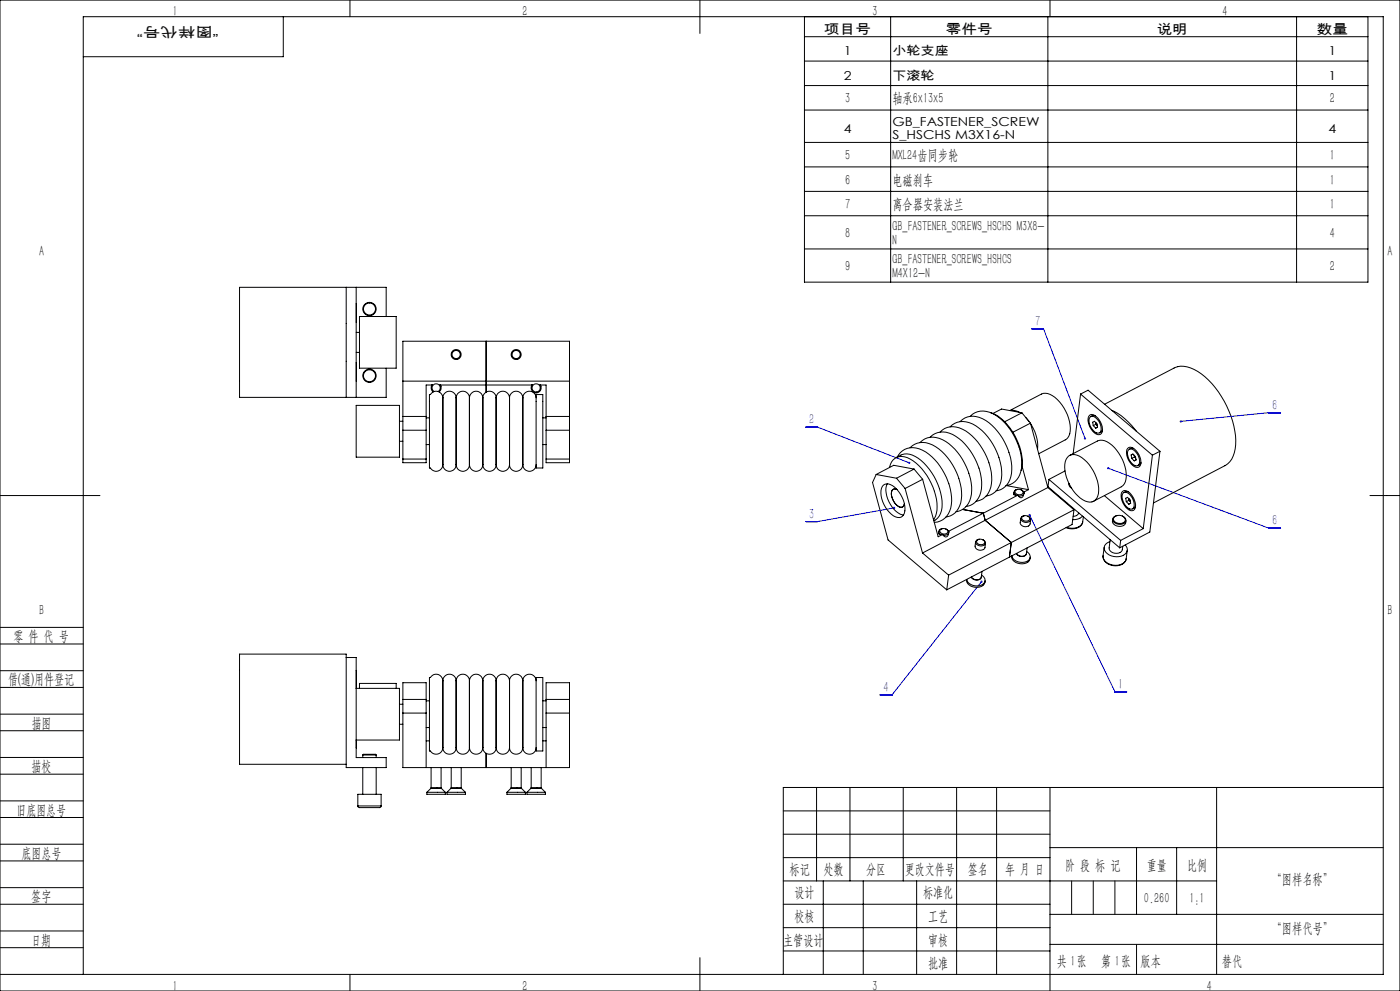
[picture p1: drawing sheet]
<svg xmlns="http://www.w3.org/2000/svg" width="420mm" height="297mm" viewBox="0 0 420 297" stroke-linecap="round" stroke-linejoin="round" font-family="sans-serif">
<g fill="none" stroke="#000" stroke-width=".3">
<path d="M0 0h420v297h-420zM85 5v12h-60M105 0v5M210 0v10M241.3 5v79.6h169.1v-79.6M241.3 18.3h169.1M241.3 11h169.1M267.2 5v79.6M314.4 5v79.6M315 0v5M389 5v79.6M241.3 25.6h169.1"/>
<path d="M241.3 33h169.1M241.3 42.7h169.1M241.3 50h169.1M241.3 57.4h169.1M241.3 64.7h169.1M241.3 74.6h169.1M0 148.5h30M411 148.5h9M0 193h25M0 188h25M0 206h25M0 201h25"/>
<path d="M0 219h25M0 214h25M0 232h25M0 227h25M245 236v28M255 236v28M271 236v28M287 236v56M299 236v56M315 236v61M365 236v56M415 236h-180v56"/>
<path d="M0 245h25M0 240h25M0 258h25M0 253h25M235 257h80M235 243h80M235 250h80M315 254h100M341 254v20M353 254v20M0 271h25M0 266h25"/>
<path d="M0 279h25M235 271h80M235 264h130M235 278h80M247 264v28M259 264v28M275 264v28M315 274h100M0 292h415v-287h-390v287M0 284h25M105 292v5M210 287v10"/>
<path d="M235 285h80M315 283h100"/>
</g>
<path d="M309.6 98.5h3.5l12.4 32.9M241.8 128h3.5l27.5 10.7M384.2 123.7h-3.6l-26.4 2.6M268.2 152.2l-22.9 4.1h-3.5M308.9 154.3l25.6 53.1h3.5M332.5 140.3l48.1 18h3.6M294.5 174.3l-26.9 34h-3.5" fill="none" stroke="#00f" stroke-width=".3"/>
<path d="M321.5 264v10M328 264v10M334.5 264v10M341 283v9" fill="none" stroke="#0a0605" stroke-width=".3"/>
<path d="M354 126.1l-.1 .2h.3h-.3a.34 .34 0 0 0 .5 .3 .34 .34 0 0 0 .1-.5 .34 .34 0 0 0-.5 0zM325.3 131.2l-.1 .4 .4 .1-.1-.3 .3 .3v-.5zM308.6 154.1a.34 .34 0 0 0 .1 .6 .34 .34 0 0 0 .5-.3 .34 .34 0 0 0-.5-.3l.2 .2zM294.3 174a.34 .34 0 0 0-.1 .5 .34 .34 0 0 0 .5 .1 .34 .34 0 0 0 0-.5l-.2 .2 .2-.2zM268 152a.35 .35 0 0 0 .1 .5 .35 .35 0 0 0 .5-.4l-.4 .1 .4-.1-.3-.2zM272.6 138.4l-.1 .6h.5l.1-.2-.3-.1 .3 .1v-.3zM332.2 140l-.1 .2 .4 .1-.4-.1a.34 .34 0 0 0 .3 .5 .34 .34 0 0 0 .4-.5 .34 .34 0 0 0-.6-.2z" fill="#00f"/>
<g fill="none" stroke="#000" stroke-width=".3">
<path d="M103.9 86.1v33M106.9 96.6h.1M106.9 91h.1M106.9 99.6h.9M106.9 86.1v33M106.9 91v5.6M107.8 94.9h11.1v15.4h-11.1zM115.9 94.9v-8.8h-44v33h44v-8.8M106.9 114.2h.1M106.9 108.7h.1M106.9 105.6h.9M106.9 108.7v5.5"/>
<path d="M120.9 114.2h50M129.6 115.4l-.2 .4M129.6 115.4l-.2 1.1 .6 1M129.6 115.4h-1.8v23.3h-6.9v-36.4h50v36.4h-7.1v-23.3h-1.7M129.8 115.2l-.2 .2M130.3 117.3a1.22 1.22 0 0 1-.4-1.8 1.22 1.22 0 0 1 1.9 0 1.22 1.22 0 0 1-.4 1.8M131.9 115.2l.2 .2M132.1 115.4l.2 .4M132.1 115.4l.2 1-.6 1.1M132.1 115.4h27.5M132.9 119.2a1.99 1.99 0 0 1 1.9-2 1.99 1.99 0 0 1 2 2M132.9 119.2v20"/>
<path d="M132.9 119.2a2 2 0 0 0-1.5-1.9 2 2 0 0 0-2.3 .9h-.3v22.1h.3a2 2 0 0 0 2.3 .9 2 2 0 0 0 1.5-2M136.8 119.2a1.99 1.99 0 0 1 2-2 1.99 1.99 0 0 1 2 2M136.8 119.2v20M140.8 119.2a2.01 2.01 0 0 1 2-2 2.01 2.01 0 0 1 2.1 2M140.8 119.2v20M144.9 119.2a1.99 1.99 0 0 1 1.9-2 1.99 1.99 0 0 1 2 2M144.9 119.2v20M145.8 102.3v15.2M148.8 119.2a2.01 2.01 0 0 1 2-2 2.01 2.01 0 0 1 2.1 2M148.8 119.2v20M152.9 119.2a1.99 1.99 0 0 1 2-2 1.99 1.99 0 0 1 1.9 2M152.9 119.2v20"/>
<path d="M156.8 119.2a1.99 1.99 0 0 1 2-2 1.99 1.99 0 0 1 2 2M156.8 119.2v20M159.6 115.4l-.2 .4M159.6 115.4a1.51 1.51 0 0 0 1.2 2.4 1.51 1.51 0 0 0 1.3-2.4M159.7 115.2l-.1 .2M160.8 118.2h2v22.1h-2zM162 115.2l.1 .2M162.1 115.4l.2 .4M324.2 118.1l2.2-1.2 21.6 18.4M324.2 118.1l21.5 18.3M324.2 118.1l-2.3 17.9M106.9 121.5h12.9v15.5h-12.9z"/>
<path d="M119.8 126.3h1.1M119.8 132.3h1.1M120.9 137.6h6.9M120.9 128.9h6.9M120.9 124.8h6.9M127.8 125.2h1M127.8 133.2h1M132.9 139.2a1.99 1.99 0 0 0 1.9 2.1 1.99 1.99 0 0 0 2-2.1M136.8 139.2a1.99 1.99 0 0 0 2 2.1 1.99 1.99 0 0 0 2-2.1M140.8 139.2a2.01 2.01 0 0 0 2 2.1 2.01 2.01 0 0 0 2.1-2.1M144.9 139.2a1.99 1.99 0 0 0 1.9 2.1 1.99 1.99 0 0 0 2-2.1M148.8 139.2a2.01 2.01 0 0 0 2 2.1 2.01 2.01 0 0 0 2.1-2.1"/>
<path d="M152.9 139.2a1.99 1.99 0 0 0 2 2.1 1.99 1.99 0 0 0 1.9-2.1M156.8 139.2a1.99 1.99 0 0 0 2 2.1 1.99 1.99 0 0 0 2-2.1M162.8 125.2h1M162.8 133.2h1M163.8 137.6h7.1M163.8 128.9h7.1M163.8 124.8h7.1M268.8 137.2a5.1 5.1 0 0 1 6.6 .1 18.3 18.3 0 0 1 7.2 14.8 4.5 4.5 0 0 1-2.5 4M269.2 137a5.3 5.3 0 0 1 7.6-2.1 17.6 17.6 0 0 1 8.4 17.4 5.3 5.3 0 0 1-4.9 4.3M273 134.2a5.8 5.8 0 0 1 7.7-.3 17.8 17.8 0 0 1 7.5 16.8 5.2 5.2 0 0 1-4.4 4.2M276 132.6a5.7 5.7 0 0 1 7.7-.3 18.4 18.4 0 0 1 7.7 15.8 5.5 5.5 0 0 1-4.6 5.2M279 131.1a5.8 5.8 0 0 1 7.7-.3 18.3 18.3 0 0 1 7.7 15.8 5.6 5.6 0 0 1-4.6 5.2"/>
<path d="M282 129.5a5.7 5.7 0 0 1 7.8-.3 18.2 18.2 0 0 1 7.6 15.8 5.5 5.5 0 0 1-4.6 5.2M285 127.9a5.7 5.7 0 0 1 7.8-.3 18.2 18.2 0 0 1 7.6 15.8 5.5 5.5 0 0 1-4.6 5.3M288 126.4a5.7 5.7 0 0 1 7.8-.4 18.4 18.4 0 0 1 7.7 15.8 5.5 5.5 0 0 1-4.7 5.3M291 124.8a5.7 5.7 0 0 1 7.8-.3 18.4 18.4 0 0 1 7.7 15.8 5.5 5.5 0 0 1-4.7 5.2l6.7 1.3M297.2 123.7a14.6 14.6 0 0 1 8.2 9 12.5 12.5 0 0 1 1 8.3M302.9 123l9.5-4.9a5 5 0 0 1 5.5 2.4 12 12 0 0 1 3 9.5 2.68 2.68 0 0 1-1.3 1.8l-8 4.2M303 123h.2a4 4 0 0 1 2.6 .6M303.8 129.5h.1M303.9 129.5v.1M306.6 123.7l-5.2 2.7M306.6 123.7l2.5 3.1M306.6 123.7l-6.1-1.1-2.6 1.3"/>
<path d="M306.6 139.8l1.9 7M307.8 125.2l.9 1.1M309.1 126.8l-5.2 2.7M309.1 126.8l5.3 19.3M309.2 127a12 12 0 0 1 2.1 7.6M320.6 136.7a3.7 3.7 0 0 1 4.7 1.1 11.9 11.9 0 0 1 4 10.9 2.72 2.72 0 0 1-4.5 1.1 12.3 12.3 0 0 1-5.2-11.4zM320.9 136.5l8.5-4.4a5.5 5.5 0 0 1 5.6 2.8 11.4 11.4 0 0 1 2.6 9.5l-.7 1.1-.5 .4-8.3 4.3M326.8 124.6a1.77 1.77 0 0 1 2.6 .7 4.2 4.2 0 0 1 1 4.7 1.77 1.77 0 0 1-2.6-.8 4.2 4.2 0 0 1-1-4.6zM327 125a1.59 1.59 0 0 1 2.4 .9 2.79 2.79 0 0 1 .3 3.8 3.3 3.3 0 0 1-3-3.3zM327.8 126.5l.5-.2 .8 .7 .1 1-.5 .3-.7-.7zM328.6 124.6l-.5-.1-.9 .3M328.7 126.6l.5 .9z"/>
<path d="M328.8 127.1l-.8 .5M330.8 128.8l-.3 .5-.7 .4M331.4 121.1l20.8-10.8a7.1 7.1 0 0 1 7.1 1 27.3 27.3 0 0 1 11.4 22 6.9 6.9 0 0 1-3.2 6.3l-21.5 11.1M333.5 123a19.1 19.1 0 0 1 7.4 6.2M338.3 134.4a1.77 1.77 0 0 1 2.6 .7 4.2 4.2 0 0 1 1 4.7 1.77 1.77 0 0 1-2.6-.8 4.2 4.2 0 0 1-1-4.6zM338.6 134.8a1.59 1.59 0 0 1 2.3 .9 2.79 2.79 0 0 1 .4 3.9 3.3 3.3 0 0 1-3.1-3.5zM339.3 136.3l.6-.2 .7 .7 .2 1-.5 .3-.8-.7zM340.1 134.4l-.4-.1-.9 .3M340.3 136.5l.4 .8zM340.4 136.9l-.9 .5M342.3 138.6l-.3 .5-.7 .5M345.7 136.4l-2.7 22"/>
<path d="M348 135.3l-2.3 1.1M348 135.3l-3.1 24.2-9 4.7M262.9 142.2l-1.1 2.4 4.6 17.2 17.6 15M262.9 142.2l6.1 1.1M265 145.4a2.56 2.56 0 0 1 3.4 .6 8.5 8.5 0 0 1 2.9 7.8 1.96 1.96 0 0 1-3.3 .8 8.7 8.7 0 0 1-3.6-8.2zM266.2 145a7.3 7.3 0 0 0 2.1 7.7l1.8 1.4 1 .2M266.8 140.1a3.8 3.8 0 0 1 6.2-2.5 17.8 17.8 0 0 1 8.1 15.3l-.4 1.8-.6 1M267.6 147a1.05 1.05 0 0 1 1.5-.3 1.19 1.19 0 0 0-1.5 .2 1.19 1.19 0 0 0-.2 1.4 4.6 4.6 0 0 0 2.8 3.7 1.06 1.06 0 0 0 1.1-1 1.07 1.07 0 0 1-.6 1 1.07 1.07 0 0 1-1.2-.2 4.6 4.6 0 0 1-1.9-4.8zM269 143.3l2.5 3.1M271.5 146.4l5.3 19.3M274.2 140.6l-5.2 2.7M274.2 140.6l2.6 3"/>
<path d="M274.2 140.6l-6.1-1.2-5.2 2.8M276.8 143.6l-5.3 2.8M276.8 143.6l4.6 17.3 1.4-.7M281.6 159.2v.6a.95 .95 0 0 0 1.2 .4M282.2 158.6a1.18 1.18 0 0 1 1.4-.2 1.18 1.18 0 0 1 .6 1.3 1.31 1.31 0 0 1-1.4 .3 1.31 1.31 0 0 1-.8-1.1zM282.8 158.4a.91 .91 0 0 0-1.1 .7 .91 .91 0 0 0 .6 1.1M283.7 158.5a1 1 0 0 1 .9 1.3 1 1 0 0 1-1.4 .6h-.2M284.5 159.1l.1 .1M284.6 159.2a1.15 1.15 0 0 1-1.1 1.7l-.7-.7M284.6 159.6v.1M288.8 152.7l6.2 1.1 .6 2.1 7.8 6.7M304.2 147.5l-.1 .6a.91 .91 0 0 0 1.2 .3"/>
<path d="M304.8 146.9l.7-.3a.9 .9 0 0 1 1.2 .4 .9 .9 0 0 1-.2 1.2 1.27 1.27 0 0 1-1.9-1.1zM305.3 146.6a.93 .93 0 0 0-1 .7 .93 .93 0 0 0 .5 1.1M305.3 148.4l-20.7 10.8M306.2 155.4l-.1 1.2a1.59 1.59 0 0 0 1.3 1.3 1.59 1.59 0 0 0 1.6-.9l.2-1.3M306.3 146.8a1 1 0 0 1 .8 1.3 1 1 0 0 1-1.3 .6h-.3M306.8 154.8a1.4 1.4 0 0 1 2.1 .8 1.28 1.28 0 0 1-1.4 .5 1.28 1.28 0 0 1-.9-1.1zM307 147.3l.2 .2M307.2 147.8v.1M307.2 147.5v.4a.96 .96 0 0 1-.7 1.2 .96 .96 0 0 1-1.2-.7M307.3 154.5a.97 .97 0 0 0-1.1 1 .97 .97 0 0 0 1.1 1l.5 .1a.99 .99 0 0 0 1.2-.4 .99 .99 0 0 0-.2-1.3l-.5-.2M308.5 146.8l-1.3 .7M314.4 146.1l-37.6 19.6"/>
<path d="M314.4 146.1l7.8 6.7M314.7 143.7l21.5 18.3M314.7 143.7l-.3 2.2 21.5 18.3M319.5 141.1l-4.8 2.6M320 150.6v.3M320.7 144.9v.7l.8 .7M322.2 152.8l-18.8 9.8M322.2 152.8l-.6 4.4-18.8 9.8M323.6 153.7v.2a1.76 1.76 0 0 1-1.7 .9M324.8 154.7a3.8 3.8 0 0 1-3 1M324.8 156.4a3.3 3.3 0 0 1-5 1.7M324.8 156.4a3.1 3.1 0 0 1-4 1.9l-.8-.3"/>
<path d="M325 154.9l-.2 1.5M331.3 148.6l11.7 9.8M333.8 155.6a2.06 2.06 0 0 0 1 2 2.06 2.06 0 0 0 2.2-.1 1.4 1.4 0 0 0 .8-1.4M334.2 155.1a2.06 2.06 0 0 1 3.4 .6 1.92 1.92 0 0 1-3.4 .4l-.2-.3zM335.1 154.5a1.24 1.24 0 0 0-1.3 1.2 1.24 1.24 0 0 0 1.2 1.3l1.1 .2a1.29 1.29 0 0 0 1.6-1 1.29 1.29 0 0 0-1-1.5M335.2 154.5h-.1M336.7 147.4a1.77 1.77 0 0 1 2.6 .7 4.2 4.2 0 0 1 1 4.6 1.77 1.77 0 0 1-2.6-.7 4.2 4.2 0 0 1-1-4.6zM336.9 147.8a1.64 1.64 0 0 1 2.4 .9 2.86 2.86 0 0 1 .4 3.8 3.3 3.3 0 0 1-3.1-3.4zM337.7 149.3l.5-.3 .8 .8 .2 1-.6 .3-.7-.7zM338.5 147.4l-.5-.1-.8 .3M338.6 149.4l.5 .9zM338.7 149.9l-.8 .5"/>
<path d="M340.7 151.5l-.3 .6-.7 .4M343 158.4l-6.8 3.6M276.8 165.7l7.8 6.7M284.6 172.4l-.6 4.4M290 173.7a2.76 2.76 0 0 0 3.8 2.3 1.85 1.85 0 0 0 1.7-1.9M292.7 162.4l-.2 1.3a1.6 1.6 0 0 0 1.4 1.2 1.6 1.6 0 0 0 1.6-.8l.2-1.3M293.3 161.8a1.2 1.2 0 0 1 1.4-.2 1.2 1.2 0 0 1 .6 1.3 1.31 1.31 0 0 1-1.4 .3 1.31 1.31 0 0 1-.9-1.1zM293.8 161.6a.98 .98 0 0 0-1.1 1 .98 .98 0 0 0 1.1 .9l.5 .2a.98 .98 0 0 0 1.2-.5 .98 .98 0 0 0-.3-1.2l-.4-.3M294.4 172.8a1.6 1.6 0 0 1-1.4 1.1 1.6 1.6 0 0 1-1.6-.9v-.1M294.5 172.4a1.64 1.64 0 0 1 1 1.8 1.64 1.64 0 0 1-1.7 1.3 3.2 3.2 0 0 1-3.8-1.8M294.6 171.3l-.2 1.7a1.71 1.71 0 0 1-2.9-.1M302.8 167l-18.8 9.8"/>
<path d="M303.4 162.6l-18.8 9.8M303.4 162.6l-.6 4.4M303.5 166.6a2.26 2.26 0 0 0 2.5 2.3 2.3 2.3 0 0 0 3.1-1.9M308 165.3a1.64 1.64 0 0 1 1 1.9 1.64 1.64 0 0 1-1.6 1.3 3.1 3.1 0 0 1-3.8-1.9M308.1 164.2l-.2 1.7a1.74 1.74 0 0 1-2.9 0 1.61 1.61 0 0 0 1.5 .9 1.61 1.61 0 0 0 1.4-1.1M330.9 166.7a3.8 3.8 0 0 0 5.8 2.3 1.94 1.94 0 0 0 1.2-1.5M330.9 166.6v.1M330.9 166.7a3.4 3.4 0 0 0 4.3 2.8 2.73 2.73 0 0 0 2.7-2M331.3 164l-.4 2.6M333 162.3a2.05 2.05 0 0 0-1.8 1.9 2.05 2.05 0 0 0 1.6 2.1 4 4 0 0 0 5.3-1.1 1.95 1.95 0 0 0-.5-1.9M333.1 161.7l-.4 2.5a2.15 2.15 0 0 0 1.8 1.6 2.15 2.15 0 0 0 2.2-1.1l.1-1M336.2 162l-.3 2.2"/>
<path d="M338.2 164.9l-.3 2.6M103.9 197.1v-1.1h-32v33.1h32M103.9 197.1h3v9.2M103.9 197.1v32.9h12v-3h-9v-5.2M106.9 206.3v15.5M106.9 206.3h12.9v15.5h-12.9M106.9 200.9h.1M106.9 200.9v5.4M107.8 206.3v-1.5h11.1v1.5M119.8 211.1h1.1M119.8 217.1h1.1M120.9 209.6h6.9"/>
<path d="M120.9 213.7h6.9M127.8 210h1M127.8 218h1M132.9 204a1.99 1.99 0 0 1 1.9-1.9 1.99 1.99 0 0 1 2 1.9M132.9 204v20M132.9 204a2 2 0 0 0-1.5-1.9 2 2 0 0 0-2.3 1h-.3v22h.3a2.02 2.02 0 0 0 2.3 .9 2.02 2.02 0 0 0 1.5-2M136.8 204a1.99 1.99 0 0 1 2-1.9 1.99 1.99 0 0 1 2 1.9M136.8 204v20M140.8 204a2.01 2.01 0 0 1 2-1.9 2.01 2.01 0 0 1 2.1 1.9M140.8 204v20M144.9 204a1.99 1.99 0 0 1 1.9-1.9 1.99 1.99 0 0 1 2 1.9M144.9 204v20"/>
<path d="M148.8 204a2.01 2.01 0 0 1 2-1.9 2.01 2.01 0 0 1 2.1 1.9M148.8 204v20M152.9 204a1.99 1.99 0 0 1 2-2 1.99 1.99 0 0 1 1.9 2M152.9 204v20M156.8 204a1.99 1.99 0 0 1 2-1.9 1.99 1.99 0 0 1 2 1.9M156.8 204v20M160.8 203.1h2v22h-2zM162.8 210h1M162.8 218h1M163.8 209.6h7.1M163.8 213.7h7.1M106.9 224.2h.1"/>
<path d="M106.9 221.8v2.4M108.8 226.3l.2-.2h3.6l.3 .2M108.8 226.3h4.1M108.8 226.3v.7M108.8 230v8.1M112.9 226.3v.7M112.9 230v8.1M127.8 230v-25.4h-6.9v25.4h50v-25.4h-7.1v25.4M127.8 222h1M128.1 237.5v.6h5.5v-.6M128.1 237.5h5.5M129.3 236.1v.1"/>
<path d="M129.3 236.2h3.1M129.3 236.1h3M129.3 236.2l-1.2 1.3M129.3 230v6.1M132.3 236.1l.1 .1M132.3 230v6.1M132.4 236.2l1.2 1.3M132.9 224a1.99 1.99 0 0 0 1.9 2 1.99 1.99 0 0 0 2-2M134.1 237.5v.6h5.5v-.6M134.1 237.5h5.5M135.3 236.2h3.1M135.3 236.2l-1.2 1.3"/>
<path d="M135.4 236.1l-.1 .1M135.4 236.1h3M135.4 230v6.1M136.8 224a1.99 1.99 0 0 0 2 2 1.99 1.99 0 0 0 2-2M138.4 236.1v.1M138.4 236.2l1.2 1.3M138.4 230v6.1M140.8 224a2.01 2.01 0 0 0 2 2 2.01 2.01 0 0 0 2.1-2M144.9 224a1.99 1.99 0 0 0 1.9 2 1.99 1.99 0 0 0 2-2M145.8 225.8v4.2M148.8 224a2.01 2.01 0 0 0 2 2 2.01 2.01 0 0 0 2.1-2M152.1 237.5v.6h5.5v-.6"/>
<path d="M152.1 237.5h5.5M152.9 224a1.99 1.99 0 0 0 2 2 1.99 1.99 0 0 0 1.9-2M153.3 236.2h3.1M153.3 236.2l-1.2 1.3M153.4 236.1l-.1 .1M153.4 236.1h3M153.4 230v6.1M156.4 236.1v.1M156.4 230v6.1M156.4 236.2l1.2 1.3M156.8 224a1.99 1.99 0 0 0 2 2 1.99 1.99 0 0 0 2-2M158.1 237.5h5.5"/>
<path d="M158.1 237.5v.6h5.5v-.6M159.3 236.2h3.1M159.3 236.2l-1.2 1.3M159.3 236.1v.1M159.3 236.1h3M159.3 230v6.1M162.3 236.1l.1 .1M162.3 230v6.1M162.4 236.2l1.2 1.3M162.8 222h1M107.4 241.5l.3 .5h6.2l.4-.5M107.4 241.5v-3.4h6.9v3.4"/>
<path d="M107.4 241.5h6.9"/>
<circle cx="110.8" cy="92.6" r="1.8"/>
<circle cx="110.8" cy="92.6" r="2"/>
<circle cx="110.8" cy="112.6" r="1.8"/>
<circle cx="110.8" cy="112.6" r="2"/>
<circle cx="136.8" cy="106.2" r="1.23"/>
<circle cx="136.8" cy="106.3" r="1.5"/>
<circle cx="154.8" cy="106.2" r="1.22"/>
<circle cx="154.9" cy="106.3" r="1.49"/>
<circle cx="160.8" cy="116.3" r="1.23"/>
</g>
<g font-size="4.4">
<text x="51.8" y="4.9">1</text>
<text x="156.8" y="4.9">2</text>
<text x="261.8" y="4.9">3</text>
<text x="366.7" y="4.9">4</text>
<text x="253.5" y="31">3</text>
<text x="267.7" y="31">轴承6x13x5</text>
<text x="398.9" y="31">2</text>
<text x="253.5" y="48">5</text>
<text x="267.7" y="48">MXL24齿同步轮</text>
<text x="398.9" y="48">1</text>
<text x="253.5" y="55.4">6</text>
<text x="267.7" y="55.4">电磁刹车</text>
<text x="398.9" y="55.4">1</text>
<text x="253.5" y="62.7">7</text>
<text x="267.7" y="62.7">离合器安装法兰</text>
<text x="398.9" y="62.7">1</text>
<text x="253.5" y="71.3">8</text>
<text x="267.7" y="69.1">GB_FASTENER_SCREWS_HSCHS M3X8-</text>
<text x="398.9" y="71.3">4</text>
<text x="11.8" y="76.6">A</text>
<text x="267.7" y="73.5">N</text>
<text x="416.2" y="76.6">A</text>
<text x="253.5" y="81.3">9</text>
<text x="267.7" y="79.1">GB_FASTENER_SCREWS_HSHCS</text>
<text x="267.7" y="83.4">M4X12-N</text>
<text x="398.9" y="81.3">2</text>
<text x="11.8" y="184.4">B</text>
<text x="416.3" y="184.4">B</text>
<text x="4" y="192">零 件 代 号</text>
<text x="2.5" y="205.1">借(通)用件登记</text>
<text x="9.5" y="218.1">描图</text>
<text x="9.5" y="231.1">描校</text>
<text x="5" y="244.1">旧底图总号</text>
<text x="6.5" y="257.1">底图总号</text>
<text x="236.9" y="261.9">标记</text>
<text x="247.1" y="261.9">处数</text>
<text x="259.9" y="261.9">分区</text>
<text x="271.5" y="261.9">更改文件号</text>
<text x="290.4" y="261.9">签名</text>
<text x="301.5" y="261.9">年 月 日</text>
<text x="319.5" y="260.6">阶 段 标 记</text>
<text x="344" y="260.6">重量</text>
<text x="356.1" y="260.6">比例</text>
<text x="238.3" y="268.9">设计</text>
<text x="276.9" y="268.9">标准化</text>
<text x="381.5" y="264.8">“图样名称”</text>
<text x="9.4" y="270.1">签字</text>
<text x="343.2" y="270.7">0.260</text>
<text x="356.8" y="270.7">1:1</text>
<text x="238.3" y="276.1">校核</text>
<text x="278.4" y="276">工艺</text>
<text x="381.5" y="279.6">“图样代号”</text>
<text x="9.4" y="283.2">日期</text>
<text x="234.9" y="283.3">主管设计</text>
<text x="278.4" y="283.3">审核</text>
<text x="278.4" y="290.2">批准</text>
<text x="317.1" y="289.4">共 张</text>
<text x="321.1" y="289.4">1</text>
<text x="330.3" y="289.4">第 张</text>
<text x="334.5" y="289.4">1</text>
<text x="342.1" y="289.4">版本</text>
<text x="51.8" y="296.9">1</text>
<text x="156.8" y="296.9">2</text>
<text x="261.8" y="296.9">3</text>
<text x="362.1" y="296.9">4</text>
</g>
<g font-size="4.4" fill="#00f">
<text x="310.6" y="97.7">7</text>
<text x="381.7" y="122.9">6</text>
<text x="242.8" y="127.2">2</text>
<text x="242.8" y="155.5">3</text>
<text x="381.7" y="157.5">6</text>
<text x="265.1" y="207.4">4</text>
<text x="335.5" y="206.5">1</text>
</g>
<text font-size="4.4" fill="#0a0605" x="366.6" y="289.4">替代</text>
<text font-size="4.1" fill="#0a0605" x="65.6" y="8" transform="rotate(-180 65.6 8)">“图样代号”</text>
<g font-size="4.1">
<text x="247.3" y="10.1">项目号</text>
<text x="283.8" y="10.1">零件号</text>
<text x="347" y="10.1">说明</text>
<text x="395" y="10.1">数量</text>
</g>
<g font-size="3.7">
<text x="253.1" y="16.6">1</text>
<text x="267.7" y="16.6">小轮支座</text>
<text x="398.5" y="16.6">1</text>
<text x="253.1" y="23.9">2</text>
<text x="267.7" y="23.9">下滚轮</text>
<text x="398.5" y="23.9">1</text>
<text x="253.1" y="39.7">4</text>
<text x="267.7" y="37.7">GB_FASTENER_SCREW</text>
<text x="267.7" y="41.8">S_HSCHS M3X16-N</text>
<text x="398.5" y="39.7">4</text>
</g>
</svg>
